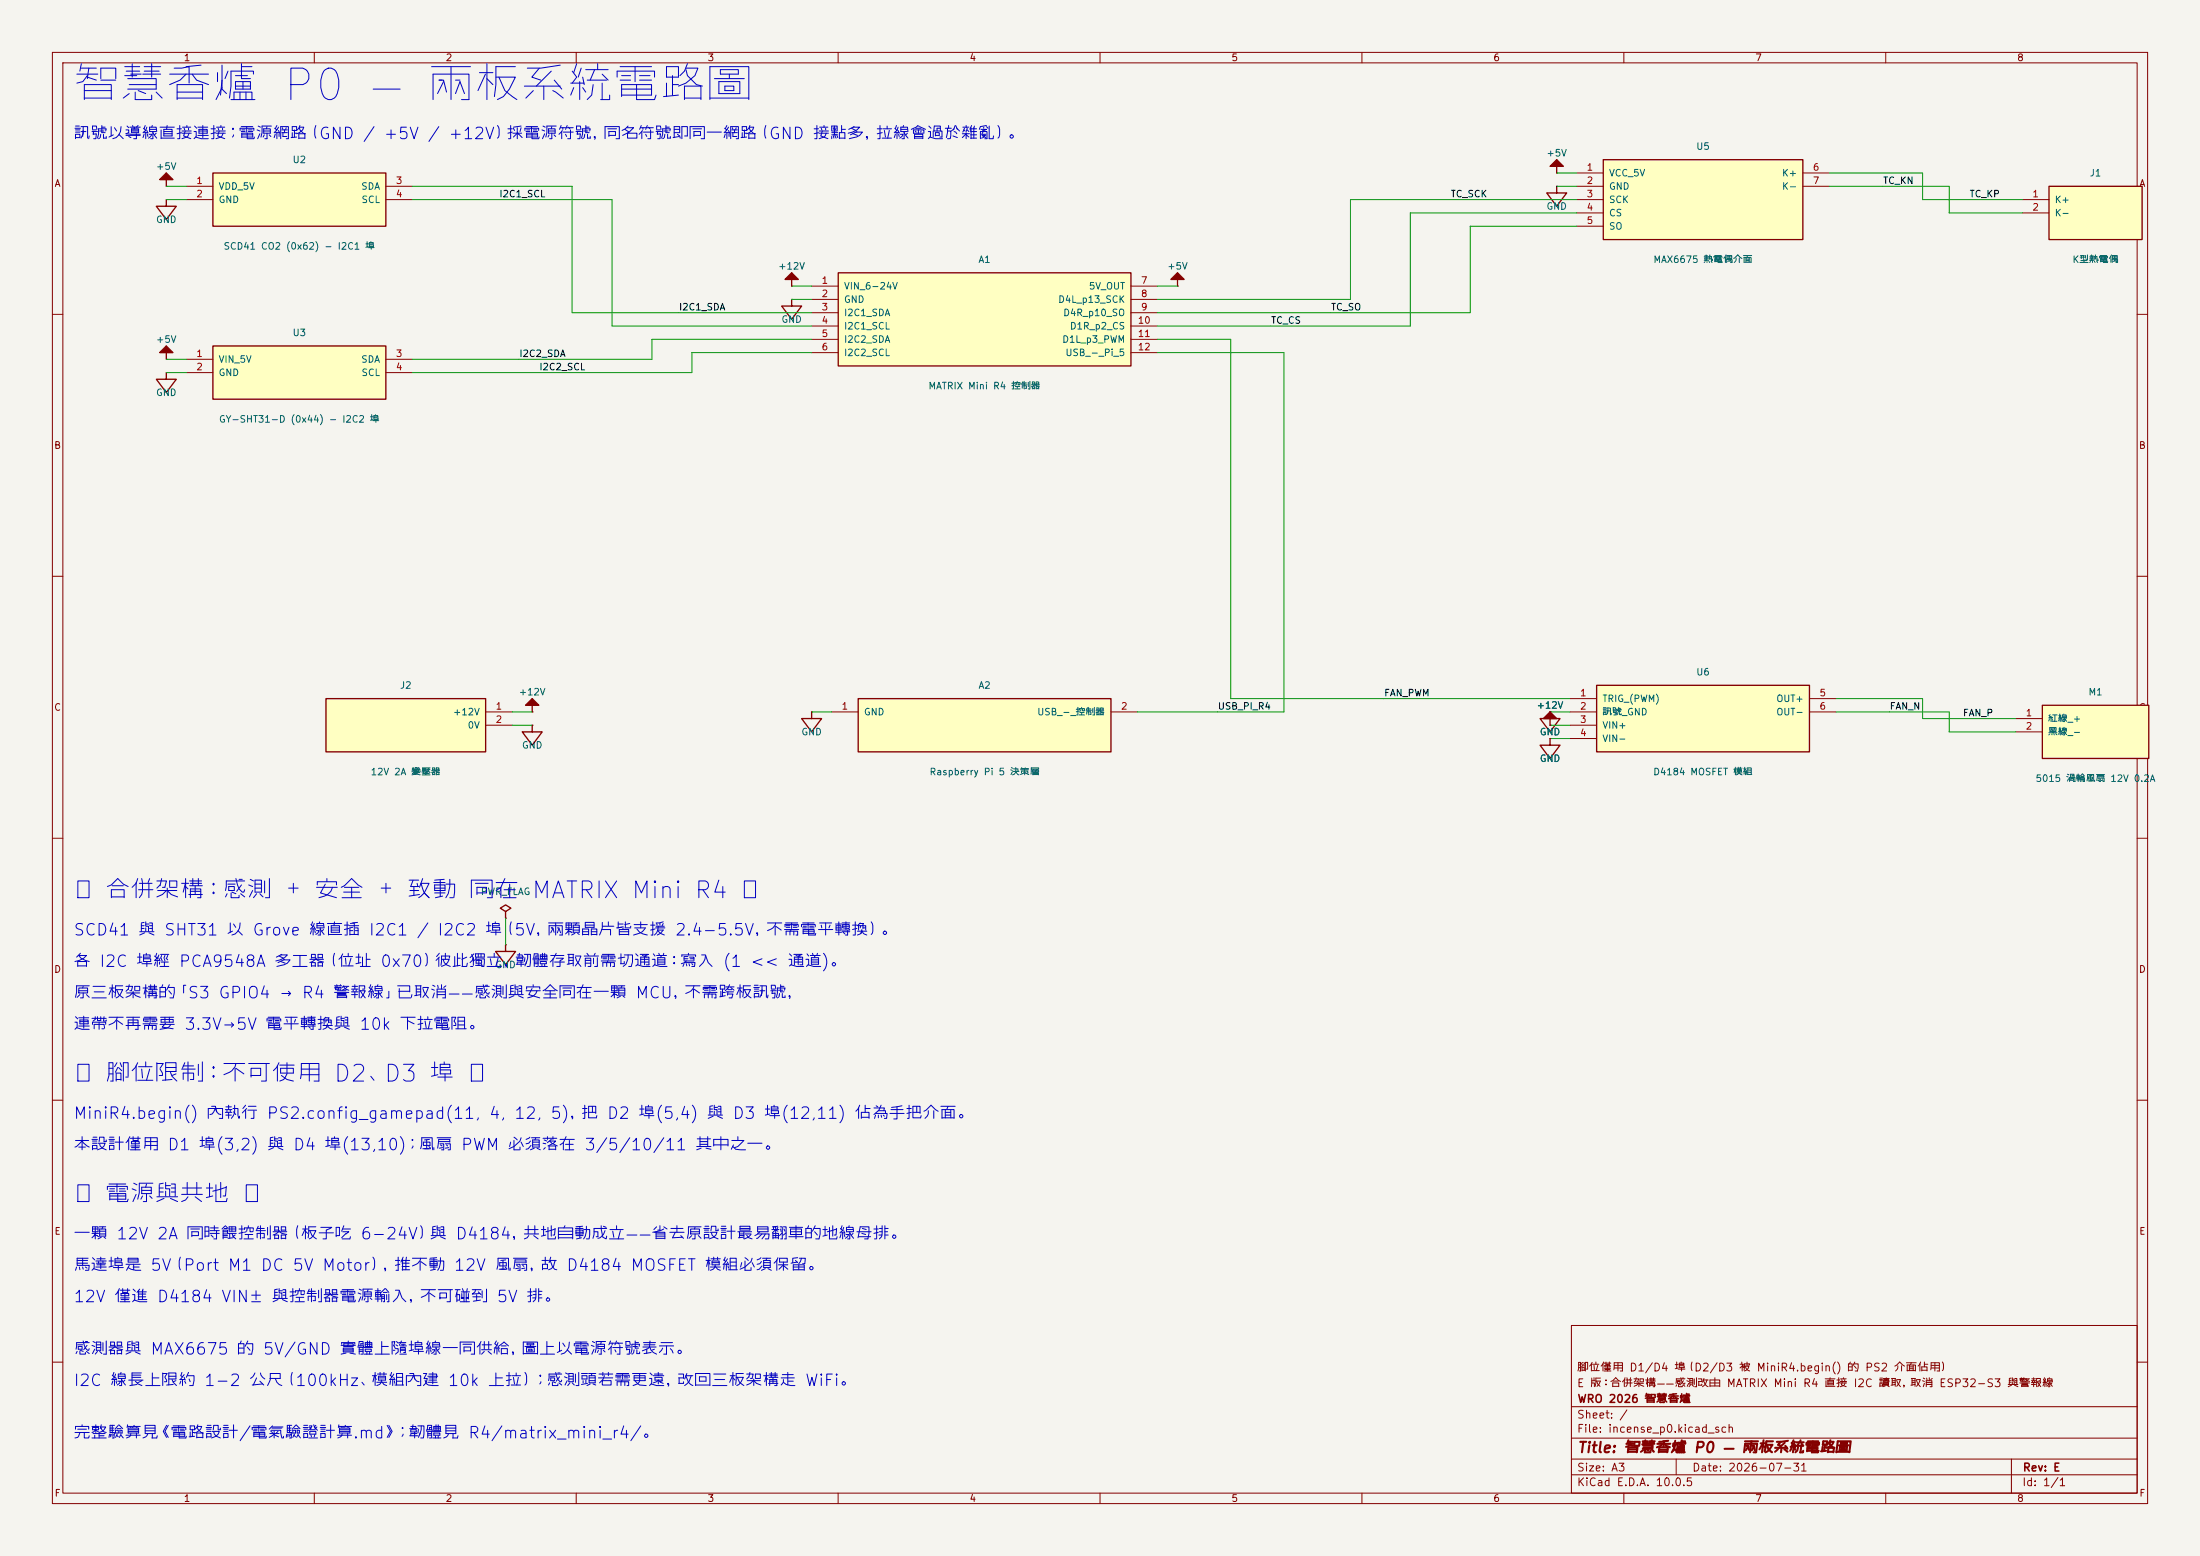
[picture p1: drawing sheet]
<svg xmlns="http://www.w3.org/2000/svg" width="420mm" height="297mm" viewBox="0 0 420 297" stroke-linecap="round" stroke-linejoin="round" font-family="sans-serif">
<path d="M0 0h420v297h-420z" fill="#f5f4ef" stroke="#f5f4ef" stroke-width=".19"/>
<g fill="none" stroke="#840000" stroke-width=".19">
<path d="M10 10h400v277h-400zM12 12h396v273h-396zM60 10v2M110 10v2M160 10v2M210 10v2M260 10v2M310 10v2M360 10v2M10 60h2M408 60h2M10 110h2"/>
<path d="M408 110h2M295.9 138.4h.1M295.9 135.9h.1M10 160h2M295.9 141h.1M408 160h2M96.5 180.3h.1M10 210h2M408 210h2M300 253h108v32h-108zM10 260h2M300 278.5h108"/>
<path d="M300 274.5h108M300 268.5h108M320 278.5v3M384 278.5v6.5M408 260h2M60 285v2M110 285v2M160 285v2M210 285v2M260 285v2M300 281.5h108M310 285v2"/>
<path d="M360 285v2"/>
</g>
<path d="M295.9 137.2h-1.9l1.9 2.5 1.9-2.5h-1.9v-1.3v2.5M295.9 141v1.2h1.9l-1.9 2.6-1.9-2.6h1.9M96.5 180.3v1.3h1.9l-1.9 2.6-1.9-2.6h1.9" fill="none" stroke="#840000" stroke-width=".25"/>
<path d="M294.6 137.2l1.3-1.3 1.3 1.3z" fill="#840000" stroke="#840000" stroke-width=".25"/>
<path d="M304.8 130.8h40.6v12.7h-40.6z" fill="#ffffc2"/>
<path d="M101.6 133.4v2.5M154.9 135.9v1.3h1.9l-1.9 2.5-1.9-2.5h1.9M304.8 130.8h40.6v12.7h-40.6zM96.5 174l1-.6-1-.7-1 .7 1 .6v1.3" fill="none" stroke="#840000" stroke-width=".25"/>
<path d="M101.6 135.9h.1M154.9 135.9h.1M299.7 133.4h5.1M299.7 135.9h5.1M299.7 138.4h5.1M345.4 133.4h5.1M345.4 135.9h5.1M299.7 141h5.1M96.5 175.3h.1" fill="none" stroke="#840000" stroke-width=".19"/>
<path d="M100.3 134.6l1.3-1.2 1.3 1.2z" fill="#840000" stroke="#840000" stroke-width=".25"/>
<path d="M306.1 30.5h38.1v15.2h-38.1z" fill="#ffffc2"/>
<path d="M297.2 35.6v1.2h1.9l-1.9 2.6-1.9-2.6h1.9M306.1 30.5h38.1v15.2h-38.1z" fill="none" stroke="#840000" stroke-width=".25"/>
<path d="M297.2 35.6h.1M301 33h5.1M301 35.6h5.1M301 38.1h5.1M344.2 33h5M344.2 35.6h5M301 40.6h5.1M301 43.2h5.1" fill="none" stroke="#840000" stroke-width=".19"/>
<path d="M163.8 133.4h48.3v10.1h-48.3z" fill="#ffffc2"/>
<path d="M297.2 30.5v2.5M151.1 57.2v1.2h1.9l-1.9 2.6-1.9-2.6h1.9M151.1 52.1v2.5M101.6 138.4v1.3h1.9l-1.9 2.5-1.9-2.5h1.9M163.8 133.4h48.3v10.1h-48.3z" fill="none" stroke="#840000" stroke-width=".25"/>
<path d="M297.2 33h.1M151.1 57.2h.1M151.1 54.6h.1M101.6 138.4h.1M158.7 135.9h5.1M212.1 135.9h5.1" fill="none" stroke="#840000" stroke-width=".19"/>
<g fill="#840000" stroke="#840000" stroke-width=".25">
<path d="M295.9 31.8l1.3-1.3 1.2 1.3z"/>
<path d="M149.9 53.3l1.2-1.2 1.3 1.2z"/>
</g>
<path d="M160 52.1h55.9v17.8h-55.9z" fill="#ffffc2"/>
<path d="M160 52.1h55.9v17.8h-55.9zM224.8 52.1v2.5M31.7 71.1v1.3h2l-2 2.5-1.9-2.5h1.9M31.7 66v2.6" fill="none" stroke="#840000" stroke-width=".25"/>
<g fill="none" stroke="#840000" stroke-width=".19">
<path d="M154.9 54.6h5.1M154.9 57.2h5.1M154.9 59.7h5.1M215.9 54.6h5.1M215.9 57.2h5.1M215.9 59.7h5.1M224.8 54.6h.1M31.7 71.1h.1M31.7 68.6h.1M154.9 62.2h5.1M154.9 64.8h5.1M154.9 67.3h5.1"/>
<path d="M215.9 62.2h5.1M215.9 64.8h5.1M215.9 67.3h5.1"/>
</g>
<g fill="#840000" stroke="#840000" stroke-width=".25">
<path d="M223.5 53.3l1.3-1.2 1.3 1.2z"/>
<path d="M31.7 66l1.3 1.3h-2.5z"/>
</g>
<path d="M40.6 66h33.1v10.2h-33.1z" fill="#ffffc2"/>
<path d="M40.6 66h33.1v10.2h-33.1z" fill="none" stroke="#840000" stroke-width=".25"/>
<path d="M35.6 68.6h5M35.6 71.1h5M73.7 68.6h5M73.7 71.1h5" fill="none" stroke="#840000" stroke-width=".19"/>
<path d="M62.2 133.4h30.5v10.1h-30.5z" fill="#ffffc2"/>
<path d="M31.7 33v2.6M62.2 133.4h30.5v10.1h-30.5z" fill="none" stroke="#840000" stroke-width=".25"/>
<path d="M31.7 35.6h.1M92.7 135.9h5.1M92.7 138.4h5.1" fill="none" stroke="#840000" stroke-width=".19"/>
<path d="M30.5 34.3l1.2-1.3 1.3 1.3z" fill="#840000" stroke="#840000" stroke-width=".25"/>
<path d="M40.6 33h33.1v10.2h-33.1z" fill="#ffffc2"/>
<path d="M31.7 38.1v1.3h2l-2 2.5-1.9-2.5h1.9M40.6 33h33.1v10.2h-33.1z" fill="none" stroke="#840000" stroke-width=".25"/>
<path d="M31.7 38.1h.1M35.6 35.6h5M35.6 38.1h5M73.7 35.6h5M73.7 38.1h5" fill="none" stroke="#840000" stroke-width=".19"/>
<path d="M389.9 134.6h20.3v10.2h-20.3z" fill="#ffffc2"/>
<path d="M389.9 134.6h20.3v10.2h-20.3z" fill="none" stroke="#840000" stroke-width=".25"/>
<path d="M384.8 137.2h5.1M384.8 139.7h5.1" fill="none" stroke="#840000" stroke-width=".19"/>
<path d="M391.2 35.6h17.7v10.1h-17.7z" fill="#ffffc2"/>
<path d="M391.2 35.6h17.7v10.1h-17.7z" fill="none" stroke="#840000" stroke-width=".25"/>
<path d="M386.1 38.1h5.1M386.1 40.6h5.1M295.9 135.9h.1M295.9 138.4h.1M295.9 141h.1" fill="none" stroke="#840000" stroke-width=".19"/>
<g fill="none" stroke="#009600" stroke-width=".19">
<path d="M31.7 38.1h3.9M31.7 35.6h3.9M78.7 38.1h38.1v24.1h38.1M78.7 35.6h30.5v24.1h45.7M297.2 35.6h3.8M297.2 33h3.8M301 38.1h-43.2v19.1h-36.8M349.2 33h17.8v5.1h19.1M349.2 35.6h22.9v5h14M151.1 54.6h3.8M151.1 57.2h3.8M221 54.6h3.8"/>
<path d="M301 40.6h-31.8v21.6h-48.2M301 43.2h-20.3v16.5h-59.7M31.7 68.6h3.9M31.7 71.1h3.9M154.9 64.8h-30.4v3.8h-45.8M154.9 67.3h-22.8v3.8h-53.4M221 64.8h13.9v68.6h64.8M221 67.3h24.1v68.6h-27.9M97.8 135.9h3.8M97.8 138.4h3.8M154.9 135.9h3.8M295.9 135.9h3.8"/>
<path d="M295.9 138.4h3.8M350.5 133.4h16.5v3.8h17.8M350.5 135.9h21.6v3.8h12.7M295.9 141h3.8M96.5 175.3v5"/>
</g>
<text font-size="6" fill="#0000c2" x="13.5" y="20.8">智慧香爐 P0 — 兩板系統電路圖</text>
<g font-size="3.2" fill="#0000c2">
<text x="13.8" y="172.3">★ 合併架構：感測 ＋ 安全 ＋ 致動 同在 MATRIX Mini R4 ★</text>
<text x="13.8" y="207.3">★ 腳位限制：不可使用 D2、D3 埠 ★</text>
<text x="13.8" y="230.3">★ 電源與共地 ★</text>
</g>
<g font-size="2.2" fill="#0000c2">
<text x="13.9" y="27.1">訊號以導線直接連接；電源網路（GND / +5V / +12V）採電源符號，同名符號即同一網路（GND 接點多，拉線會過於雜亂）。</text>
<text x="13.9" y="179.1">SCD41 與 SHT31 以 Grove 線直插 I2C1 / I2C2 埠（5V，兩顆晶片皆支援 2.4-5.5V，不需電平轉換）。</text>
<text x="13.9" y="185.1">各 I2C 埠經 PCA9548A 多工器（位址 0x70）彼此獨立，韌體存取前需切通道：寫入 (1 &lt;&lt; 通道)。</text>
<text x="13.9" y="191.1">原三板架構的「S3 GPIO4 → R4 警報線」已取消——感測與安全同在一顆 MCU，不需跨板訊號，</text>
<text x="13.9" y="197.1">連帶不再需要 3.3V→5V 電平轉換與 10k 下拉電阻。</text>
<text x="13.9" y="214.1">MiniR4.begin() 內執行 PS2.config_gamepad(11, 4, 12, 5)，把 D2 埠(5,4) 與 D3 埠(12,11) 佔為手把介面。</text>
<text x="13.9" y="220.1">本設計僅用 D1 埠(3,2) 與 D4 埠(13,10)；風扇 PWM 必須落在 3/5/10/11 其中之一。</text>
<text x="13.9" y="237.1">一顆 12V 2A 同時餵控制器（板子吃 6-24V）與 D4184，共地自動成立——省去原設計最易翻車的地線母排。</text>
<text x="13.9" y="243.1">馬達埠是 5V（Port M1 DC 5V Motor），推不動 12V 風扇，故 D4184 MOSFET 模組必須保留。</text>
<text x="13.9" y="249.1">12V 僅進 D4184 VIN± 與控制器電源輸入，不可碰到 5V 排。</text>
<text x="13.9" y="259.1">感測器與 MAX6675 的 5V/GND 實體上隨埠線一同供給，圖上以電源符號表示。</text>
<text x="13.9" y="265.1">I2C 線長上限約 1-2 公尺（100kHz、模組內建 10k 上拉）；感測頭若需更遠，改回三板架構走 WiFi。</text>
<text x="13.9" y="275.1">完整驗算見《電路設計/電氣驗證計算.md》；韌體見 R4/matrix_mini_r4/。</text>
</g>
<text font-size="2" fill="#840000" x="301" y="277.8">Title: 智慧香爐 P0 — 兩板系統電路圖</text>
<g font-size="1.5" fill="#840000">
<text x="300.9" y="262.1">腳位僅用 D1/D4 埠（D2/D3 被 MiniR4.begin() 的 PS2 介面佔用）</text>
<text x="300.9" y="265.1">E 版：合併架構——感測改由 MATRIX Mini R4 直接 I2C 讀取，取消 ESP32-S3 與警報線</text>
<text x="301" y="268.1">WRO 2026 智慧香爐</text>
<text x="300.9" y="273.8">File: incense_p0.kicad_sch</text>
<text x="300.9" y="271.1">Sheet: /</text>
<text x="300.9" y="281.2">Size: A3</text>
<text x="322.9" y="281.2">Date: 2026-07-31</text>
<text x="386" y="281.2">Rev: E</text>
<text x="300.9" y="284">KiCad E.D.A. 10.0.5</text>
<text x="385.9" y="284">Id: 1/1</text>
</g>
<g font-size="1.3" fill="#840000">
<text x="35" y="12">1</text>
<text x="85" y="12">2</text>
<text x="135" y="12">3</text>
<text x="185" y="12">4</text>
<text x="235" y="12">5</text>
<text x="285" y="12">6</text>
<text x="335" y="12">7</text>
<text x="385" y="12">8</text>
<text x="10.3" y="36">A</text>
<text x="408.3" y="36">A</text>
<text x="10.2" y="86">B</text>
<text x="408.2" y="86">B</text>
<text x="10.2" y="136">C</text>
<text x="408.2" y="136">C</text>
<text x="10.2" y="186">D</text>
<text x="408.2" y="186">D</text>
<text x="10.3" y="236">E</text>
<text x="408.3" y="236">E</text>
<text x="10.3" y="286">F</text>
<text x="35" y="287">1</text>
<text x="85" y="287">2</text>
<text x="135" y="287">3</text>
<text x="185" y="287">4</text>
<text x="235" y="287">5</text>
<text x="285" y="287">6</text>
<text x="335" y="287">7</text>
<text x="385" y="287">8</text>
<text x="408.3" y="286">F</text>
</g>
<g font-size="1.3" fill="#006464">
<text x="323.7" y="28.9">U5</text>
<text x="29.7" y="32.7">+5V</text>
<text x="55.8" y="31.4">U2</text>
<text x="295.1" y="30.2">+5V</text>
<text x="307.1" y="34">VCC_5V</text>
<text x="340.1" y="34">K+</text>
<text x="398.8" y="34">J1</text>
<text x="41.6" y="36.5">VDD_5V</text>
<text x="41.6" y="39.1">GND</text>
<text x="68.8" y="36.5">SDA</text>
<text x="68.9" y="39.1">SCL</text>
<text x="295.1" y="40.3">GND</text>
<text x="307.1" y="36.5">GND</text>
<text x="307.1" y="39.1">SCK</text>
<text x="307.1" y="41.6">CS</text>
<text x="340.1" y="36.5">K-</text>
<text x="392.1" y="39.1">K+</text>
<text x="392.1" y="41.6">K-</text>
<text x="29.7" y="42.9">GND</text>
<text x="42.6" y="48">SCD41 CO2 (0x62) - I2C1 埠</text>
<text x="307.1" y="44.1">SO</text>
<text x="148.5" y="51.8">+12V</text>
<text x="186.7" y="50.5">A1</text>
<text x="222.7" y="51.8">+5V</text>
<text x="315.5" y="50.5">MAX6675 熱電偶介面</text>
<text x="395.5" y="50.5">K型熱電偶</text>
<text x="161" y="55.6">VIN_6-24V</text>
<text x="161" y="58.1">GND</text>
<text x="201.9" y="58.1">D4L_p13_SCK</text>
<text x="207.8" y="55.6">5V_OUT</text>
<text x="29.7" y="65.7">+5V</text>
<text x="55.8" y="64.5">U3</text>
<text x="149.1" y="61.9">GND</text>
<text x="161" y="60.7">I2C1_SDA</text>
<text x="161" y="63.2">I2C1_SCL</text>
<text x="161" y="65.7">I2C2_SDA</text>
<text x="202.7" y="65.7">D1L_p3_PWM</text>
<text x="202.9" y="60.7">D4R_p10_SO</text>
<text x="204.1" y="63.2">D1R_p2_CS</text>
<text x="41.6" y="69.5">VIN_5V</text>
<text x="68.8" y="69.5">SDA</text>
<text x="161" y="68.3">I2C2_SCL</text>
<text x="203.3" y="68.3">USB_-_Pi_5</text>
<text x="29.7" y="75.9">GND</text>
<text x="41.6" y="72.1">GND</text>
<text x="68.9" y="72.1">SCL</text>
<text x="177.1" y="74.6">MATRIX Mini R4 控制器</text>
<text x="41.7" y="81">GY-SHT31-D (0x44) - I2C2 埠</text>
<text x="76.3" y="131.8">J2</text>
<text x="186.7" y="131.8">A2</text>
<text x="323.7" y="129.2">U6</text>
<text x="86.4" y="136.9">+12V</text>
<text x="98.9" y="133">+12V</text>
<text x="164.8" y="136.9">GND</text>
<text x="197.9" y="136.9">USB_-_控制器</text>
<text x="293.2" y="135.6">+12V</text>
<text x="305.8" y="134.3">TRIG_(PWM)</text>
<text x="305.8" y="136.9">訊號_GND</text>
<text x="339" y="134.3">OUT+</text>
<text x="339" y="136.9">OUT-</text>
<text x="398.6" y="133">M1</text>
<text x="89.2" y="139.4">0V</text>
<text x="99.5" y="143.2">GND</text>
<text x="152.9" y="140.7">GND</text>
<text x="293.8" y="140.7">GND</text>
<text x="305.8" y="139.4">VIN+</text>
<text x="305.8" y="141.9">VIN-</text>
<text x="390.9" y="138.1">紅線_+</text>
<text x="390.9" y="140.7">黑線_-</text>
<text x="70.7" y="148.3">12V 2A 變壓器</text>
<text x="177.3" y="148.3">Raspberry Pi 5 決策層</text>
<text x="293.8" y="145.7">GND</text>
<text x="315.5" y="148.3">D4184 MOSFET 模組</text>
<text x="388.5" y="149.6">5015 渦輪風扇 12V 0.2A</text>
<text x="91.7" y="171.1">PWR_FLAG</text>
<text x="94.5" y="185.1">GND</text>
</g>
<g font-size="1.3" fill="#a90000">
<text x="37.4" y="35.4">1</text>
<text x="75.5" y="35.4">3</text>
<text x="302.8" y="32.9">1</text>
<text x="302.8" y="35.4">2</text>
<text x="346" y="32.9">6</text>
<text x="346" y="35.4">7</text>
<text x="37.4" y="38">2</text>
<text x="75.5" y="38">4</text>
<text x="302.8" y="38">3</text>
<text x="302.8" y="40.5">4</text>
<text x="387.9" y="38">1</text>
<text x="387.9" y="40.5">2</text>
<text x="302.8" y="43">5</text>
<text x="156.7" y="54.5">1</text>
<text x="156.7" y="57">2</text>
<text x="156.7" y="59.6">3</text>
<text x="217.7" y="54.5">7</text>
<text x="217.7" y="57">8</text>
<text x="217.7" y="59.6">9</text>
<text x="156.7" y="62.1">4</text>
<text x="156.7" y="64.6">5</text>
<text x="217.1" y="62.1">10</text>
<text x="217.1" y="64.6">11</text>
<text x="37.4" y="68.4">1</text>
<text x="37.4" y="71">2</text>
<text x="75.5" y="68.4">3</text>
<text x="75.5" y="71">4</text>
<text x="156.7" y="67.2">6</text>
<text x="217.1" y="67.2">12</text>
<text x="94.5" y="135.8">1</text>
<text x="160.6" y="135.8">1</text>
<text x="213.9" y="135.8">2</text>
<text x="301.5" y="133.2">1</text>
<text x="301.5" y="135.8">2</text>
<text x="347.2" y="133.2">5</text>
<text x="347.2" y="135.8">6</text>
<text x="386.6" y="137">1</text>
<text x="94.5" y="138.3">2</text>
<text x="301.5" y="138.3">3</text>
<text x="301.5" y="140.8">4</text>
<text x="386.6" y="139.6">2</text>
</g>
<g font-size="1.3" fill="#0f0f0f">
<text x="359.4" y="35.4">TC_KN</text>
<text x="95.2" y="38">I2C1_SCL</text>
<text x="276.8" y="38">TC_SCK</text>
<text x="375.9" y="38">TC_KP</text>
<text x="129.5" y="59.6">I2C1_SDA</text>
<text x="254" y="59.6">TC_SO</text>
<text x="242.5" y="62.1">TC_CS</text>
<text x="99" y="68.5">I2C2_SDA</text>
<text x="102.8" y="71">I2C2_SCL</text>
<text x="232.4" y="135.8">USB_PI_R4</text>
<text x="264.1" y="133.2">FAN_PWM</text>
<text x="360.7" y="135.8">FAN_N</text>
<text x="374.6" y="137">FAN_P</text>
</g>
</svg>
